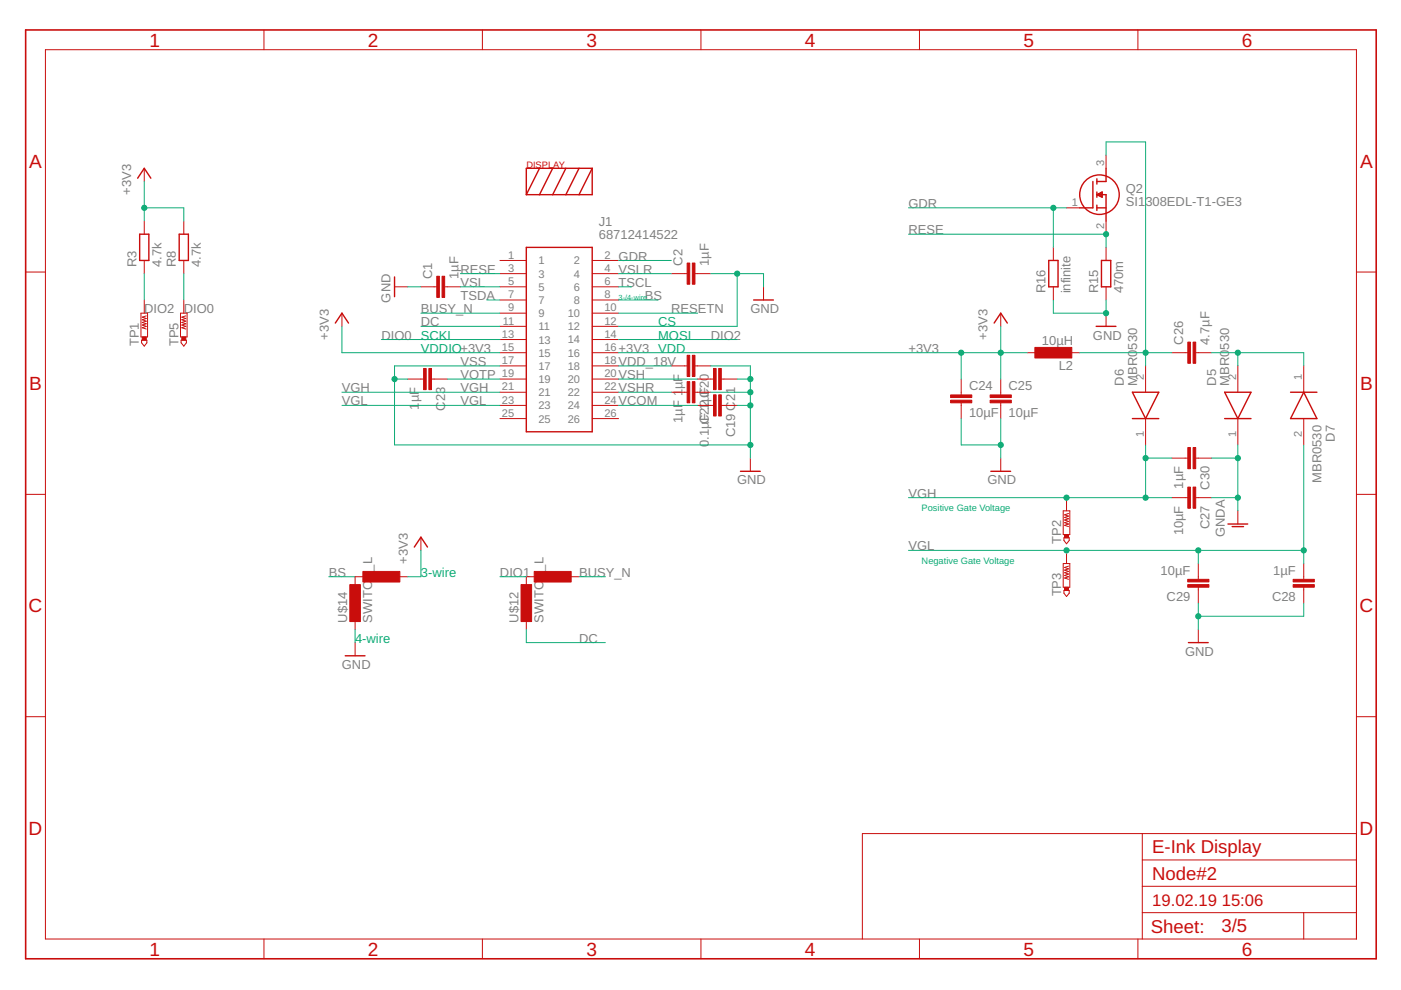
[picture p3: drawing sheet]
<svg xmlns="http://www.w3.org/2000/svg" width="297mm" height="210mm" viewBox="0 0 297 210" stroke-linecap="round" stroke-linejoin="round" font-family="sans-serif">
<g fill="none" stroke="#c90d0c" stroke-width=".21">
<path d="M9.6 10.5h278v188.6h-278zM56 6.3v4.2M102.3 6.3v4.2M148.6 6.3v4.2M194.9 6.3v4.2M241.3 6.3v4.2M30.6 35.7v2.8M234.5 32.9v2.8M5.4 57.7h4.2M30.6 46.9v2.8M30.6 55.2v2.8M39 46.9v2.8"/>
<path d="M39 55.2v2.8M106 55.2h5.6M106 58h5.6M125.6 55.2h5.5M125.6 58h5.5M142.3 58h3.4M147.4 58h3.3M223.3 52.5v2.7M226.1 44.1h2.8M234.5 46.9v2.8M234.5 52.5v2.7M287.6 57.7h4.2"/>
<path d="M29.9 66.4h1.4v5h-1.4zM30 72.1h1.1v.6l-.5 .7-.6-.7zM30.6 63.6v2.8M31 67l-.8 .2 .8 .3-.8 .3 .8 .3-.8 .3 .8 .2-.8 .3 .8 .3-.8 .3 .8 .3M38.3 66.4h1.4v5h-1.4zM38.4 72.1h1.1v.6l-.5 .7-.6-.7zM39 63.6v2.8M39.4 67l-.9 .2 .9 .3-.9 .3 .9 .3-.9 .3 .9 .2-.9 .3 .9 .3-.9 .3 .9 .3M72.5 66.4v2.8M83.7 60.8h2.7M89.2 60.8h3.4M94.3 60.8h3.3"/>
<path d="M106 60.8h5.6M106 63.6h5.6M106 66.4h5.6M106 69.2h5.6M106 72h5.6M106 74.8h5.6M106 77.6h5.6M125.6 60.8h5.5M125.6 63.6h5.5M125.6 66.4h5.5M125.6 69.2h5.5M125.6 72h5.5"/>
<path d="M125.6 74.8h5.5M125.6 77.6h5.5M142.3 77.6h3.4M147.4 77.6h3.3M161.9 60.8v2.8M212.2 66.4v2.8M217.8 74.8h2.8M223.3 60.8v2.8M226.1 74.8h2.8M234.5 60.8v2.8M234.5 66.4v2.8M242.9 77.6v5.6"/>
<path d="M248.5 74.8h3.3M253.5 74.8h3.4M262.4 77.6v5.6M276.4 77.6v5.6M86.4 80.4h3.4M91.5 80.4h3.3M106 80.4h5.6M106 83.2h5.6M106 86h5.6M106 88.8h5.6M125.6 80.4h5.5M125.6 83.2h5.5"/>
<path d="M125.6 86h5.5M125.6 88.8h5.5M142.3 83.2h3.4M147.4 83.2h3.3M147.9 80.4h3.4M147.9 86h3.4M153 80.4h3.3M153 86h3.3M159.1 97.1v2.8M203.8 80.4v3.3M203.8 85.4v3.4M212.2 80.4v3.3"/>
<path d="M212.2 85.4v3.4M212.2 97.1v2.8M242.9 88.8v5.5M248.5 97.1h3.3M253.5 97.1h3.4M262.4 88.8v5.5M276.4 88.8v5.5M5.4 104.8h4.2M89.2 113.9v2.8M225.4 108.3h1.4v5h-1.4zM225.4 119.5h1.4v5h-1.4zM225.6 114h1.1v.6l-.6 .7-.5-.7z"/>
<path d="M226.1 105.5v2.8M226.1 116.7v2.8M226.5 108.9l-.8 .3 .8 .2-.8 .3 .8 .3-.8 .3 .8 .3-.8 .2 .8 .3-.8 .3 .8 .3M248.5 105.5h3.3M253.5 105.5h3.4M254.1 119.5v3.3M262.4 108.3v2.8M276.4 119.5v3.3M287.6 104.8h4.2M75.3 130.7v2.8M75.3 136.2v2.8M78.1 122.3h-2.8v2.8"/>
<path d="M83.7 122.3h2.7M111.6 130.7v2.8M114.4 122.3h-2.8v2.8M120 122.3h2.8M225.6 125.2h1.1v.6l-.6 .7-.5-.7zM226.5 120l-.8 .3 .8 .3-.8 .3 .8 .3-.8 .2 .8 .3-.8 .3 .8 .3-.8 .3 .8 .2M254.1 124.5v3.4M254.1 133.5v2.7M276.4 124.5v3.4M5.4 152h4.2M287.6 152h4.2M242.2 176.7v22.4"/>
<path d="M287.6 176.7h-104.8v22.4M56 199.1v4.2M102.3 199.1v4.2M148.6 199.1v4.2M194.9 199.1v4.2M241.3 199.1v4.2M242.2 193.5h45.4M242.2 187.9h45.4M242.2 182.3h45.4M276.4 193.5v5.6"/>
</g>
<path d="M5.4 6.3h286.4v197h-286.4z" fill="none" stroke="#c90d0c" stroke-width=".34"/>
<g fill="none" stroke="#c90d0c" stroke-width=".3">
<path d="M29.2 37.8l1.4-2.1 1.4 2.1M114.4 35.7l-2.8 5.6M117.2 35.7l-2.8 5.6M120 35.7l-2.8 5.6M122.8 35.7l-2.8 5.6M125.6 35.7v5.6h-14M125.6 35.7h-14v5.6M125.6 35.7l-2.8 5.6M231.7 38.5v5.6h-2.8M232.6 37.9v1.1M234.5 35.7v2.8h-1.9M29.6 49.7h2v5.5h-2z"/>
<path d="M38 49.7h1.9v5.5h-1.9zM83.7 58.7v4.2M111.6 52.5h14v39h-14zM222.4 55.2h1.9v5.6h-1.9zM232.6 41.3h1.9v5.6M232.6 44.1h1.9M232.6 40.7v1.1M232.6 43.5v1.1M232.6 41.3l1.1-.6v1.1zM232.7 41.4h1M232.9 41.1h.8M233.2 41.6h.5"/>
<path d="M233.4 40.9h.3M233.5 55.2h2v5.6h-2zM71.1 68.5l1.4-2.1 1.4 2.1M159.8 63.6h4.2M210.8 68.5l1.4-2.1 1.4 2.1M232.4 69.2h4.2M157 99.9h4.2M210.1 99.9h4.2M240.1 83.2h5.6l-2.8 5.6zM240.1 88.8h5.6M259.7 83.2h5.5l-2.8 5.6zM259.7 88.8h5.5"/>
<path d="M273.6 83.2h5.6M276.4 83.2l2.8 5.6h-5.6zM87.8 116l1.4-2.1 1.4 2.1M260.3 111.1h4.2M261.2 111.7h2.5M73.2 139h4.2M252 136.2h4.2"/>
<circle cx="233.1" cy="41.3" r="4.2"/>
</g>
<g fill="#c90d0c" stroke="#c90d0c" stroke-width=".21">
<path d="M151.3 83.7h.5v4.5h-.5z"/>
<path d="M152.4 83.7h.5v4.5h-.5z"/>
<path d="M145.7 75.3h.5v4.5h-.5z"/>
<path d="M146.8 75.3h.5v4.5h-.5z"/>
<path d="M151.3 78.1h.5v4.5h-.5z"/>
<path d="M152.4 78.1h.5v4.5h-.5z"/>
<path d="M145.7 80.9h.5v4.5h-.5z"/>
<path d="M146.8 80.9h.5v4.5h-.5z"/>
<path d="M89.8 78.1h.6v4.5h-.6z"/>
<path d="M90.9 78.1h.6v4.5h-.6z"/>
<path d="M201.5 84.9h4.5v.5h-4.5z"/>
<path d="M201.5 83.7h4.5v.6h-4.5z"/>
<path d="M209.9 84.9h4.5v.5h-4.5z"/>
<path d="M209.9 83.7h4.5v.6h-4.5z"/>
<path d="M219.4 73.7h7.8v2.2h-7.8z"/>
<path d="M253 72.5h.5v4.5h-.5z"/>
<path d="M251.8 72.5h.6v4.5h-.6z"/>
<path d="M274.2 122.8h4.5v.6h-4.5z"/>
<path d="M274.2 124h4.5v.5h-4.5z"/>
<path d="M251.8 122.8h4.5v.6h-4.5z"/>
<path d="M251.8 124h4.5v.5h-4.5z"/>
<path d="M251.8 94.9h.6v4.5h-.6z"/>
<path d="M253 94.9h.5v4.5h-.5z"/>
<path d="M251.8 103.3h.6v4.5h-.6z"/>
<path d="M253 103.3h.5v4.5h-.5z"/>
<path d="M93.7 58.6h.6v4.5h-.6z"/>
<path d="M92.6 58.6h.6v4.5h-.6z"/>
<path d="M146.8 55.8h.5v4.5h-.5z"/>
<path d="M145.7 55.8h.5v4.5h-.5z"/>
<path d="M110.5 124h2.2v7.8h-2.2z"/>
<path d="M113.3 121.2h7.8v2.2h-7.8z"/>
<path d="M74.2 124h2.2v7.8h-2.2z"/>
<path d="M76.9 121.2h7.9v2.2h-7.9z"/>
<path d="M225.7 113.3h.8v.7h-.8z"/>
<path d="M225.7 124.5h.8v.7h-.8z"/>
<path d="M30.2 71.4h.8v.7h-.8z"/>
<path d="M38.5 71.4h.9v.7h-.9z"/>
</g>
<g fill="none" stroke="#0dab76" stroke-width=".21">
<path d="M30.6 38.5v8.4M234.5 32.9v-2.8h8.4v47.5M30.6 58v5.6M30.6 44.1h8.4v2.8M39 58v5.6M97.6 58h8.4M131.1 58h11.2M131.1 55.2h11.2M150.7 58h11.2v2.8M156.3 58v11.2h-25.2M192.6 49.7h41.9v2.8M192.6 44.1h33.5"/>
<path d="M223.3 44.1v8.4M72.5 69.2v5.6h33.5M80.9 72h25.1M86.4 60.8h2.8M89.2 66.4h16.8M89.2 69.2h16.8M97.6 60.8h8.4M103.2 63.6h2.8M106 77.6h-22.3v16.7h75.4M131.1 66.4h16.8M131.1 60.8h2.8M131.1 74.8h86.7"/>
<path d="M131.1 63.6h8.4M131.1 77.6h11.2M131.1 72h25.2M150.7 77.6h8.4v19.5M203.8 74.8v5.6M212.2 69.2v11.2M223.3 63.6v2.8h11.2v-2.8M228.9 74.8h19.6M256.9 74.8h19.5v2.8M262.4 74.8v2.8M72.5 83.2h33.5M72.5 86h33.5"/>
<path d="M83.7 80.4h2.7M94.8 80.4h11.2M131.1 80.4h16.8M131.1 83.2h11.2M131.1 86h16.8M150.7 83.2h8.4M156.3 80.4h2.8M156.3 86h2.8M203.8 88.8v5.5h8.4M212.2 88.8v8.3M242.9 97.1h5.6M242.9 94.3v11.2"/>
<path d="M256.9 97.1h5.5M262.4 94.3v14M276.4 94.3v25.2M89.2 116.7v5.6h-2.8M192.6 105.5h55.9M192.6 116.7h83.8M254.1 116.7v2.8M256.9 105.5h5.5M69.7 122.3h5.6M75.3 133.5v2.7M106 122.3h5.6M111.6 133.5v2.7h16.8"/>
<path d="M122.8 122.3h5.6M254.1 127.9v5.6M276.4 127.9v2.8h-22.3"/>
</g>
<g fill="#0dab76" stroke="#0dab76" stroke-width=".21">
<circle cx="212.2" cy="94.3" r=".55"/>
<circle cx="262.4" cy="105.5" r=".55"/>
<circle cx="262.4" cy="97.1" r=".55"/>
<circle cx="254.1" cy="130.7" r=".55"/>
<circle cx="234.5" cy="66.4" r=".55"/>
<circle cx="156.3" cy="58" r=".55"/>
<circle cx="203.8" cy="74.8" r=".55"/>
<circle cx="212.2" cy="74.8" r=".55"/>
<circle cx="30.6" cy="44.1" r=".55"/>
<circle cx="242.9" cy="105.5" r=".55"/>
<circle cx="242.9" cy="97.1" r=".55"/>
<circle cx="226.1" cy="105.5" r=".55"/>
<circle cx="254.1" cy="116.7" r=".55"/>
<circle cx="276.4" cy="116.7" r=".55"/>
<circle cx="226.1" cy="116.7" r=".55"/>
<circle cx="83.7" cy="80.4" r=".55"/>
<circle cx="159.1" cy="80.4" r=".55"/>
<circle cx="159.1" cy="83.2" r=".55"/>
<circle cx="159.1" cy="86" r=".55"/>
<circle cx="159.1" cy="94.3" r=".55"/>
<circle cx="223.3" cy="44.1" r=".55"/>
<circle cx="234.5" cy="49.7" r=".55"/>
<circle cx="262.4" cy="74.8" r=".55"/>
<circle cx="242.9" cy="74.8" r=".55"/>
</g>
<g font-size="4" fill="#c90d0c">
<text x="31.7" y="9.9">1</text>
<text x="78" y="9.9">2</text>
<text x="124.3" y="9.9">3</text>
<text x="170.7" y="9.9">4</text>
<text x="217" y="9.9">5</text>
<text x="263.3" y="9.9">6</text>
<text x="6.2" y="35.5">A</text>
<text x="288.4" y="35.5">A</text>
<text x="6.2" y="82.7">B</text>
<text x="288.4" y="82.7">B</text>
<text x="6.1" y="129.8">C</text>
<text x="288.2" y="129.8">C</text>
<text x="6.1" y="177">D</text>
<text x="288.2" y="177">D</text>
<text x="31.7" y="202.6">1</text>
<text x="78" y="202.6">2</text>
<text x="124.3" y="202.6">3</text>
<text x="170.7" y="202.6">4</text>
<text x="217" y="202.6">5</text>
<text x="263.3" y="202.6">6</text>
</g>
<g font-size="3.9" fill="#c90d0c">
<text x="244.3" y="180.9">E-Ink Display</text>
<text x="244.3" y="186.5">Node#2</text>
<text x="244" y="197.8">Sheet:</text>
<text x="259" y="197.7">3/5</text>
</g>
<g font-size="3.5" fill="#c90d0c">
<text x="244.3" y="192.1">19.02.19</text>
<text x="259" y="192.1">15:06</text>
</g>
<g font-size="2.8" fill="#808080">
<text x="27.8" y="41.3" transform="rotate(-90 27.8 41.3)">+3V3</text>
<text x="238.7" y="40.8">Q2</text>
<text x="127" y="47.8">J1</text>
<text x="192.6" y="44.1">GDR</text>
<text x="238.7" y="43.6">SI1308EDL-T1-GE3</text>
<text x="127" y="50.6">68712414522</text>
<text x="192.6" y="49.6">RESE</text>
<text x="28.9" y="56.6" transform="rotate(-90 28.9 56.6)">R3</text>
<text x="34.2" y="56.6" transform="rotate(-90 34.2 56.6)">4.7k</text>
<text x="37.3" y="56.6" transform="rotate(-90 37.3 56.6)">R8</text>
<text x="42.6" y="56.6" transform="rotate(-90 42.6 56.6)">4.7k</text>
<text x="91.6" y="59.1" transform="rotate(-90 91.6 59.1)">C1</text>
<text x="97.2" y="59.1" transform="rotate(-90 97.2 59.1)">1µF</text>
<text x="97.6" y="58">RESE</text>
<text x="131.2" y="55.2">GDR</text>
<text x="131.2" y="58">VSLR</text>
<text x="144.7" y="56.4" transform="rotate(-90 144.7 56.4)">C2</text>
<text x="150.3" y="56.4" transform="rotate(-90 150.3 56.4)">1µF</text>
<text x="82.8" y="64.1" transform="rotate(-90 82.8 64.1)">GND</text>
<text x="97.6" y="63.6">TSDA</text>
<text x="97.6" y="60.8">VSL</text>
<text x="131.2" y="60.8">TSCL</text>
<text x="136.7" y="63.6">BS</text>
<text x="221.7" y="62.2" transform="rotate(-90 221.7 62.2)">R16</text>
<text x="227" y="62.2" transform="rotate(-90 227 62.2)">infinite</text>
<text x="232.9" y="62.2" transform="rotate(-90 232.9 62.2)">R15</text>
<text x="238.1" y="62.2" transform="rotate(-90 238.1 62.2)">470m</text>
<text x="30.6" y="66.4">DIO2</text>
<text x="39" y="66.4">DIO0</text>
<text x="69.7" y="72" transform="rotate(-90 69.7 72)">+3V3</text>
<text x="80.9" y="72">DIO0</text>
<text x="89.2" y="66.4">BUSY_N</text>
<text x="89.2" y="69.2">DC</text>
<text x="142.3" y="66.4">RESETN</text>
<text x="150.7" y="72">DIO2</text>
<text x="159.1" y="66.4">GND</text>
<text x="209.4" y="72" transform="rotate(-90 209.4 72)">+3V3</text>
<text x="231.7" y="72">GND</text>
<text x="29.5" y="73.4" transform="rotate(-90 29.5 73.4)">TP1</text>
<text x="37.8" y="73.4" transform="rotate(-90 37.8 73.4)">TP5</text>
<text x="97.6" y="77.6">VSS</text>
<text x="131.2" y="74.8">+3V3 VDD</text>
<text x="131.2" y="77.6">VDD_18V</text>
<text x="192.6" y="74.8">+3V3</text>
<text x="220.9" y="73.1">10µH</text>
<text x="241.1" y="74.1" transform="rotate(-90 241.1 74.1)">530</text>
<text x="250.9" y="73.1" transform="rotate(-90 250.9 73.1)">C26</text>
<text x="256.4" y="73.1" transform="rotate(-90 256.4 73.1)">4.7µF</text>
<text x="260.6" y="74.1" transform="rotate(-90 260.6 74.1)">530</text>
<text x="72.5" y="83.2">VGH</text>
<text x="97.6" y="80.4">VOTP</text>
<text x="97.6" y="83.2">VGH</text>
<text x="131.2" y="80.4">VSH</text>
<text x="131.2" y="83.2">VSHR</text>
<text x="144.7" y="82.5" transform="rotate(-90 144.7 82.5)">µF</text>
<text x="150.3" y="83.7" transform="rotate(-90 150.3 83.7)">F</text>
<text x="205.5" y="82.7">C24</text>
<text x="213.8" y="82.7">C25</text>
<text x="224.5" y="78.4">L2</text>
<text x="238.3" y="81.8" transform="rotate(-90 238.3 81.8)">D6</text>
<text x="241.1" y="81.8" transform="rotate(-90 241.1 81.8)">MBR0</text>
<text x="257.8" y="81.8" transform="rotate(-90 257.8 81.8)">D5</text>
<text x="260.6" y="81.8" transform="rotate(-90 260.6 81.8)">MBR0</text>
<text x="72.5" y="86">VGL</text>
<text x="88.8" y="86.9" transform="rotate(-90 88.8 86.9)">1</text>
<text x="88.8" y="85.3" transform="rotate(-90 88.8 85.3)">µF</text>
<text x="94.4" y="87.1" transform="rotate(-90 94.4 87.1)">C23</text>
<text x="97.6" y="86">VGL</text>
<text x="131.2" y="86">VCOM</text>
<text x="144.7" y="89.6" transform="rotate(-90 144.7 89.6)">1µF 1</text>
<text x="150.3" y="89.3" transform="rotate(-90 150.3 89.3)">F</text>
<text x="205.5" y="88.3">10µF</text>
<text x="213.8" y="88.3">10µF</text>
<text x="150.3" y="94.7" transform="rotate(-90 150.3 94.7)">0.1µC212µC20</text>
<text x="155.9" y="92.7" transform="rotate(-90 155.9 92.7)">C19 C21</text>
<text x="283" y="93.7" transform="rotate(-90 283 93.7)">D7</text>
<text x="156.3" y="102.7">GND</text>
<text x="192.6" y="105.5">VGH</text>
<text x="209.4" y="102.7">GND</text>
<text x="250.8" y="103.6" transform="rotate(-90 250.8 103.6)">1µF</text>
<text x="256.4" y="103.8" transform="rotate(-90 256.4 103.8)">C30</text>
<text x="280.2" y="102.4" transform="rotate(-90 280.2 102.4)">MBR0530</text>
<text x="250.8" y="113.5" transform="rotate(-90 250.8 113.5)">10µF</text>
<text x="256.4" y="112.2" transform="rotate(-90 256.4 112.2)">C27</text>
<text x="259.7" y="113.9" transform="rotate(-90 259.7 113.9)">GNDA</text>
<text x="86.5" y="119.5" transform="rotate(-90 86.5 119.5)">+3V3</text>
<text x="192.6" y="116.7">VGL</text>
<text x="225" y="115.3" transform="rotate(-90 225 115.3)">TP2</text>
<text x="69.7" y="122.3">BS</text>
<text x="78.9" y="123.2" transform="rotate(-90 78.9 123.2)">H_L</text>
<text x="106" y="122.3">DIO1</text>
<text x="115.2" y="123.2" transform="rotate(-90 115.2 123.2)">H_L</text>
<text x="122.8" y="122.3">BUSY_N</text>
<text x="246.1" y="121.8">10µF</text>
<text x="269.9" y="121.8">1µF</text>
<text x="225" y="126.5" transform="rotate(-90 225 126.5)">TP3</text>
<text x="247.4" y="127.4">C29</text>
<text x="269.7" y="127.4">C28</text>
<text x="73.6" y="132.1" transform="rotate(-90 73.6 132.1)">U$14</text>
<text x="78.9" y="132.1" transform="rotate(-90 78.9 132.1)">SWITC</text>
<text x="109.9" y="132.1" transform="rotate(-90 109.9 132.1)">U$12</text>
<text x="115.2" y="132.1" transform="rotate(-90 115.2 132.1)">SWITC</text>
<text x="122.8" y="136.2">DC</text>
<text x="72.5" y="141.8">GND</text>
<text x="251.3" y="139">GND</text>
</g>
<g font-size="2.8" fill="#0dab76">
<text x="89.2" y="72">SCKL</text>
<text x="139.5" y="72">MOSI</text>
<text x="139.5" y="69.2">CS</text>
<text x="89.2" y="74.8">VDDIO+3V3</text>
<text x="89.2" y="122.3">3-wire</text>
<text x="75.3" y="136.2">4-wire</text>
</g>
<g font-size="2.3" fill="#808080">
<text x="234.1" y="35.3" transform="rotate(-90 234.1 35.3)">3</text>
<text x="227.2" y="43.7">1</text>
<text x="234.1" y="48.6" transform="rotate(-90 234.1 48.6)">2</text>
<text x="107.7" y="54.8">1</text>
<text x="107.7" y="57.6">3</text>
<text x="114.2" y="56.1">1</text>
<text x="114.2" y="58.9">3</text>
<text x="121.7" y="56.1">2</text>
<text x="121.7" y="58.9">4</text>
<text x="128.1" y="54.8">2</text>
<text x="128.1" y="57.6">4</text>
<text x="107.7" y="60.4">5</text>
<text x="107.7" y="63.2">7</text>
<text x="114.2" y="61.7">5</text>
<text x="114.2" y="64.5">7</text>
<text x="121.7" y="61.7">6</text>
<text x="121.7" y="64.4">8</text>
<text x="128.1" y="60.4">6</text>
<text x="128.1" y="63.2">8</text>
<text x="106.4" y="71.6">13</text>
<text x="106.6" y="68.8">11</text>
<text x="107.7" y="66">9</text>
<text x="114.2" y="67.2">9</text>
<text x="114.2" y="70">11</text>
<text x="120.4" y="67.2">10</text>
<text x="120.4" y="70">12</text>
<text x="128.1" y="66">10</text>
<text x="128.1" y="68.8">12</text>
<text x="128.1" y="71.6">14</text>
<text x="106.4" y="74.4">15</text>
<text x="106.4" y="77.2">17</text>
<text x="114.2" y="72.8">13</text>
<text x="114.2" y="75.6">15</text>
<text x="120.4" y="72.8">14</text>
<text x="120.4" y="75.6">16</text>
<text x="128.1" y="74.4">16</text>
<text x="128.1" y="77.2">18</text>
<text x="106.4" y="80">19</text>
<text x="106.4" y="82.8">21</text>
<text x="114.2" y="78.4">17</text>
<text x="114.2" y="81.2">19</text>
<text x="120.4" y="78.4">18</text>
<text x="120.4" y="81.2">20</text>
<text x="128.1" y="80">20</text>
<text x="128.1" y="82.8">22</text>
<text x="242.5" y="80.6" transform="rotate(-90 242.5 80.6)">2</text>
<text x="262.1" y="80.6" transform="rotate(-90 262.1 80.6)">2</text>
<text x="276" y="80.6" transform="rotate(-90 276 80.6)">1</text>
<text x="106.4" y="85.6">23</text>
<text x="106.4" y="88.4">25</text>
<text x="114.2" y="84">21</text>
<text x="114.2" y="86.8">23</text>
<text x="114.2" y="89.6">25</text>
<text x="120.4" y="84">22</text>
<text x="120.4" y="86.8">24</text>
<text x="120.4" y="89.6">26</text>
<text x="128.1" y="85.6">24</text>
<text x="128.1" y="88.4">26</text>
<text x="242.5" y="92.6" transform="rotate(-90 242.5 92.6)">1</text>
<text x="262.1" y="92.6" transform="rotate(-90 262.1 92.6)">1</text>
<text x="276" y="92.6" transform="rotate(-90 276 92.6)">2</text>
</g>
<text font-size="2" fill="#c90d0c" x="111.6" y="35.7">DISPLAY</text>
<g font-size="2" fill="#0dab76">
<text x="195.4" y="108.3">Positive Gate Voltage</text>
<text x="195.4" y="119.5">Negative Gate Voltage</text>
</g>
<text font-size="1.6" fill="#0dab76" x="131.2" y="63.6">3-/4-wire</text>
</svg>
